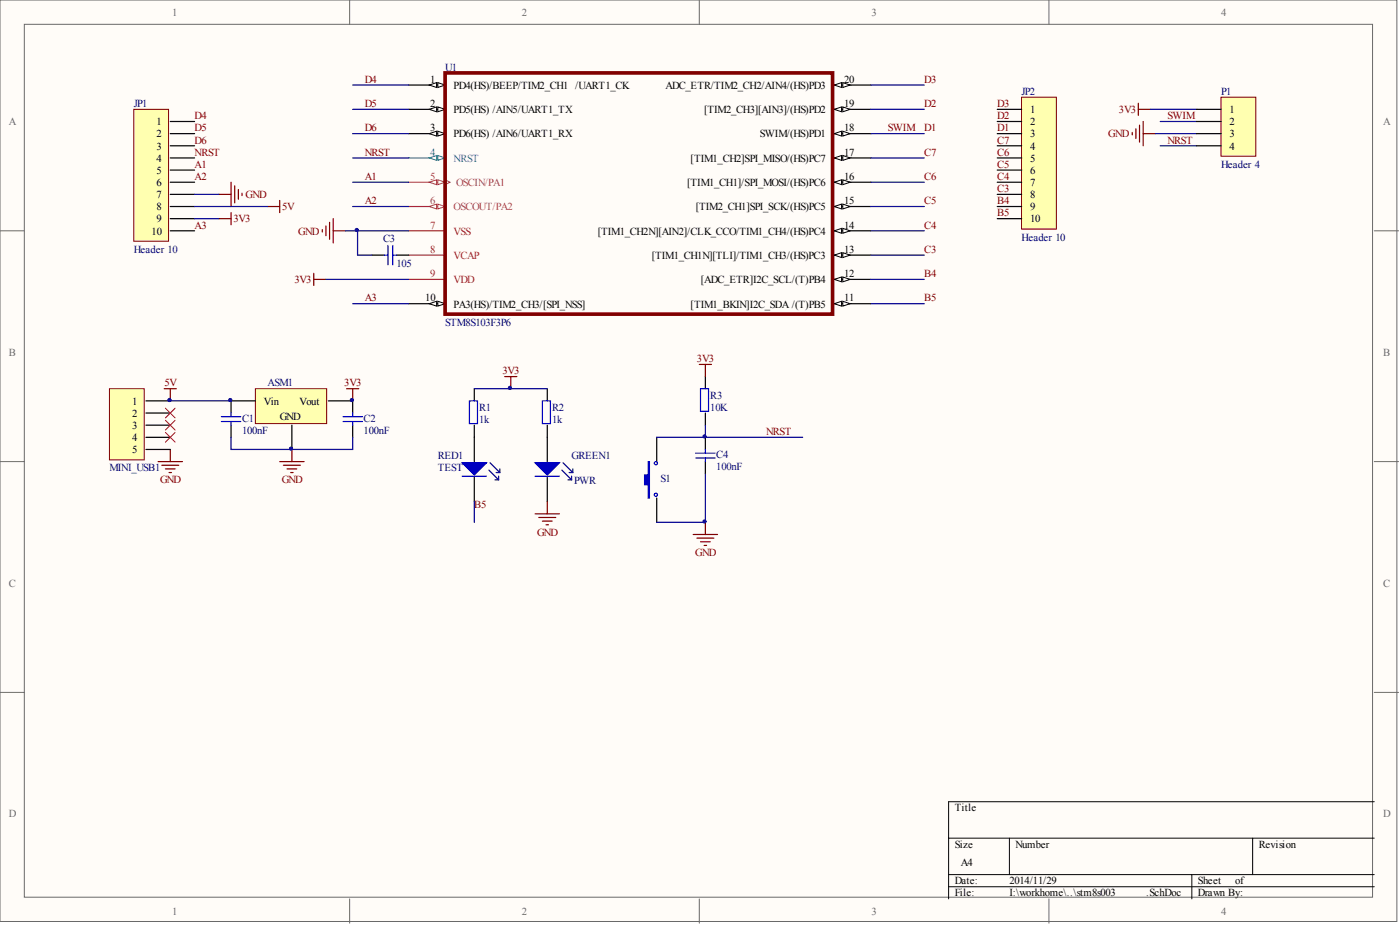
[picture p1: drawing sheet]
<svg xmlns="http://www.w3.org/2000/svg" width="292mm" height="193mm" viewBox="0 0 292 193" stroke-linecap="round" stroke-linejoin="round" font-family="sans-serif">
<g fill="#fffcf8" stroke="#696969" stroke-width=".21">
<path d="M0 0h291.4v192.2h-291.4z"/>
<path d="M5.1 5.1h281.3v182.1h-281.3z"/>
</g>
<path d="M73 0v5.1M145.9 0v5.1M218.9 0v5.1M0 48.2h5.1M286.7 48.2h5.1M0 96.3h5.1M286.7 96.3h5.1M0 144.4h5.1M286.7 144.4h5.1M73 187.5v5.1M145.9 187.5v5.1M218.9 187.5v5.1" fill="none" stroke="#696969" stroke-width=".21"/>
<path d="M197.9 174.9h88.8M210.6 174.9v7.6M261.4 174.9v7.6M286.7 167.3h-88.8v20.2M197.9 182.5h88.8M197.9 185h88.8M248.7 182.5v5" fill="none" stroke="#000" stroke-width=".21"/>
<path d="M85.3 17.7h7.6" fill="none" stroke="#000" stroke-width=".25"/>
<g fill="#fffcf8" stroke="#000" stroke-width=".21">
<path d="M91.3 17.2l1.6 .5-1.6 .6z"/>
<path d="M89.6 17.7l1.5-.5v1.1z"/>
</g>
<path d="M85.3 22.8h7.6" fill="none" stroke="#000" stroke-width=".25"/>
<g fill="#fffcf8" stroke="#000" stroke-width=".21">
<path d="M91.3 22.3l1.6 .5-1.6 .5z"/>
<path d="M89.6 22.8l1.5-.5v1z"/>
</g>
<path d="M85.3 27.9h7.6" fill="none" stroke="#000" stroke-width=".25"/>
<g fill="#fffcf8" stroke="#000" stroke-width=".21">
<path d="M91.3 27.4l1.6 .5-1.6 .5z"/>
<path d="M89.6 27.9l1.5-.5v1z"/>
</g>
<path d="M85.3 32.9h7.6" fill="none" stroke="#009cca" stroke-width=".25"/>
<g fill="#fffcf8" stroke="#009cca" stroke-width=".21">
<path d="M91.3 32.4l1.6 .5-1.6 .6z"/>
<path d="M89.6 32.9l1.5-.5v1.1z"/>
</g>
<path d="M85.3 38h7.6" fill="none" stroke="#c5008e" stroke-width=".25"/>
<path d="M92.9 37.5l1 .5-1 .5" fill="none" stroke="#c5008e" stroke-width=".21"/>
<g fill="#fffcf8" stroke="#c5008e" stroke-width=".21">
<path d="M91.3 37.5l1.6 .5-1.6 .5z"/>
<path d="M89.6 38l1.5-.5v1z"/>
</g>
<path d="M85.3 43.1h7.6" fill="none" stroke="#c5008e" stroke-width=".25"/>
<g fill="#fffcf8" stroke="#c5008e" stroke-width=".21">
<path d="M91.3 42.6l1.6 .5-1.6 .5z"/>
<path d="M89.6 43.1l1.5-.5v1z"/>
</g>
<path d="M85.3 48.2h7.6M85.3 53.2h7.6M85.3 58.3h7.6" fill="none" stroke="#ee0e22" stroke-width=".25"/>
<path d="M85.3 63.4h7.6" fill="none" stroke="#000" stroke-width=".25"/>
<g fill="#fffcf8" stroke="#000" stroke-width=".21">
<path d="M91.3 62.8l1.6 .6-1.6 .5z"/>
<path d="M89.6 63.4l1.5-.6v1.1z"/>
</g>
<path d="M174.1 17.7h7.6" fill="none" stroke="#000" stroke-width=".25"/>
<g fill="#fffcf8" stroke="#000" stroke-width=".21">
<path d="M174.1 17.7l1.5-.5v1.1z"/>
<path d="M175.8 17.2l1.6 .5-1.6 .6z"/>
</g>
<path d="M174.1 22.8h7.6" fill="none" stroke="#000" stroke-width=".25"/>
<g fill="#fffcf8" stroke="#000" stroke-width=".21">
<path d="M174.1 22.8l1.5-.5v1z"/>
<path d="M175.8 22.3l1.6 .5-1.6 .5z"/>
</g>
<path d="M174.1 27.9h7.6" fill="none" stroke="#000" stroke-width=".25"/>
<g fill="#fffcf8" stroke="#000" stroke-width=".21">
<path d="M174.1 27.9l1.5-.5v1z"/>
<path d="M175.8 27.4l1.6 .5-1.6 .5z"/>
</g>
<path d="M174.1 32.9h7.6" fill="none" stroke="#000" stroke-width=".25"/>
<g fill="#fffcf8" stroke="#000" stroke-width=".21">
<path d="M174.1 32.9l1.5-.5v1.1z"/>
<path d="M175.8 32.4l1.6 .5-1.6 .6z"/>
</g>
<path d="M174.1 38h7.6" fill="none" stroke="#000" stroke-width=".25"/>
<g fill="#fffcf8" stroke="#000" stroke-width=".21">
<path d="M174.1 38l1.5-.5v1z"/>
<path d="M175.8 37.5l1.6 .5-1.6 .5z"/>
</g>
<path d="M174.1 43.1h7.6" fill="none" stroke="#000" stroke-width=".25"/>
<g fill="#fffcf8" stroke="#000" stroke-width=".21">
<path d="M174.1 43.1l1.5-.5v1z"/>
<path d="M175.8 42.6l1.6 .5-1.6 .5z"/>
</g>
<path d="M174.1 48.2h7.6" fill="none" stroke="#000" stroke-width=".25"/>
<g fill="#fffcf8" stroke="#000" stroke-width=".21">
<path d="M174.1 48.2l1.5-.6v1.1z"/>
<path d="M175.8 47.6l1.6 .6-1.6 .5z"/>
</g>
<path d="M174.1 53.2h7.6" fill="none" stroke="#000" stroke-width=".25"/>
<g fill="#fffcf8" stroke="#000" stroke-width=".21">
<path d="M174.1 53.2l1.5-.5v1z"/>
<path d="M175.8 52.7l1.6 .5-1.6 .5z"/>
</g>
<path d="M174.1 58.3h7.6" fill="none" stroke="#000" stroke-width=".25"/>
<g fill="#fffcf8" stroke="#000" stroke-width=".21">
<path d="M174.1 58.3l1.5-.5v1z"/>
<path d="M175.8 57.8l1.6 .5-1.6 .5z"/>
</g>
<path d="M174.1 63.4h7.6" fill="none" stroke="#000" stroke-width=".25"/>
<g fill="#fffcf8" stroke="#000" stroke-width=".21">
<path d="M174.1 63.4l1.5-.6v1.1z"/>
<path d="M175.8 62.8l1.6 .6-1.6 .5z"/>
</g>
<path d="M92.9 15.2h80.8v50.3h-80.8z" fill="none" stroke="#800000" stroke-width=".76"/>
<g fill="none" stroke="#000080" stroke-width=".25">
<path d="M73.6 17.7h11.7M181.7 17.7h11.1M73.6 22.8h11.7M73.6 32.9h11.7M73.6 38h11.7M73.6 27.9h11.7M181.7 22.8h11.1M181.7 32.9h11.1M181.7 38h11.1M181.7 27.9h11.1M68 58.3h17.3M72.1 48.2h13.2"/>
<path d="M73.6 43.1h11.7M74.6 48.2v5h3M181.7 43.1h11.1M181.7 53.2h11.1M181.7 48.2h11.1M181.7 58.3h11.1M73.6 63.4h11.7M181.7 63.4h11.1"/>
</g>
<path d="M77.6 53.2h2.6M82.7 53.2h2.6" fill="none" stroke="#000" stroke-width=".25"/>
<path d="M80.2 53.2h.7M80.9 51.2v4M82 51.2v4M82 53.2h.7" fill="none" stroke="#00f" stroke-width=".25"/>
<path d="M65.5 57v2.6M65.5 58.3h2.5M67.2 47.9v.5M68 47.1v2.1M68.8 46.4v3.5M69.5 45.6v5.1M69.5 48.2h2.6M33 96.3h5.1M33.7 97.1h3.6M34.5 97.8h2M35.3 98.6h.5M35.5 93.8v2.5" fill="none" stroke="#800000" stroke-width=".25"/>
<path d="M22.8 81.1h7.3v14.8h-7.3z" fill="#ffffb0" stroke="#800000" stroke-width=".21"/>
<g fill="none" stroke="#000" stroke-width=".25">
<path d="M147.2 78.6v2.5M30.4 83.6h5.1M30.4 86.2h5.1M30.4 88.7h5.1M30.4 91.2h5.1M30.4 93.8h5.1M99 81.1v2.5M99 88.7v7.6M99 99.6v5.1M114.2 81.1v2.5M114.2 88.7v7.6M114.2 99.6v5.1"/>
<path d="M137 91.2v5.1M147.2 86.2v2.5M147.2 91.2v2.6M147.2 96.3v2.5M137 103.9v5.1"/>
</g>
<g fill="none" stroke="#00f" stroke-width=".25">
<path d="M96.4 99.3h5.1M97.9 83.6h1.7v4.8h-1.7zM111.6 99.3h5.1M113.2 83.6h1.6v4.8h-1.6zM145.1 94.5h4.1M145.1 95.5h4.1M146.2 81.1h1.6v4.7h-1.6zM147.2 93.8v.7M147.2 95.5v.8"/>
<circle cx="136.8" cy="96.6" r=".33"/>
<circle cx="136.8" cy="103.2" r=".33"/>
</g>
<g fill="#00f" stroke="#00f" stroke-width=".25">
<path d="M96.4 96.6h5.1l-2.5 2.5z"/>
<path d="M111.6 96.6h5.1l-2.5 2.5z"/>
<path d="M135.2 96.3h.3v7.6h-.3v-2.8h-.7v-2h.7z" fill-rule="evenodd"/>
</g>
<path d="M102 98.1l2 2M102.3 96.6l2 2M104 99.3v.8h-.7M104.3 97.8v.8h-.8M117.2 98.1l2.1 2M117.5 96.6l2 2M119.3 99.3v.8h-.8M119.5 97.8v.8h-.7" fill="none" stroke="#0c0087" stroke-width=".25"/>
<path d="M53.3 81.1h14.9v7.3h-14.9z" fill="#ffffb0" stroke="#800000" stroke-width=".21"/>
<path d="M48.2 83.6h5.1M60.9 88.7v5.1M68.5 83.6h5.1v2.6M73.6 88.7v2.5" fill="none" stroke="#000" stroke-width=".25"/>
<path d="M34.5 85.1l2 2.1M34.5 87.7l2 2M34.5 90.2l2 2M36.5 85.1l-2 2.1M36.5 87.7l-2 2M36.5 90.2l-2 2" fill="none" stroke="#f00" stroke-width=".21"/>
<path d="M240 22.8h9.7M241.1 27.9h8.6M242.1 30.4h7.6M242.1 25.3h7.6M35.5 83.6h12.7M147.2 88.7v2.5h-10.2M147.2 98.8v10.2h-10.2" fill="none" stroke="#000080" stroke-width=".25"/>
<g fill="none" stroke="#800000" stroke-width=".25">
<path d="M236.2 27.6v.5M237 26.9v2M237.5 21.5v2.6M237.5 22.8h2.5M237.8 26.1v3.6M238.5 25.3v5.1M238.5 27.9h2.6M145.9 76h2.5M147.2 76v2.6M34.3 81.1h2.5M35.5 81.1v2.5M58.4 96.3h5"/>
<path d="M59.1 97.1h3.6M59.9 97.8h2M60.6 98.6h.6M60.9 93.8v2.5M72.3 81.1h2.6M73.6 81.1v2.5M144.6 111.5h5.1M145.4 112.3h3.5M146.2 113h2M146.9 113.8h.5M147.2 109v2.5"/>
</g>
<path d="M71.6 86.9h4M71.6 87.9h4M73.6 86.2v.7M73.6 87.9v.8" fill="none" stroke="#00f" stroke-width=".25"/>
<path d="M254.8 20.3h7.2v12.3h-7.2z" fill="#ffffb0" stroke="#800000" stroke-width=".21"/>
<path d="M249.7 22.8h5.1M249.7 25.3h5.1M249.7 27.9h5.1M249.7 30.4h5.1" fill="none" stroke="#000" stroke-width=".25"/>
<path d="M105.3 78.6h2.5M106.6 78.6v2.5M111.6 107.2h5.1M112.4 108h3.6M113.2 108.7h2M113.9 109.5h.5M114.2 104.7v2.5" fill="none" stroke="#800000" stroke-width=".25"/>
<path d="M99 81.1h15.2M99 104.7v4.3" fill="none" stroke="#000080" stroke-width=".25"/>
<path d="M27.9 22.8h7.3v27.5h-7.3z" fill="#ffffb0" stroke="#800000" stroke-width=".21"/>
<path d="M35.5 25.3h5.1M35.5 27.9h5.1M35.5 30.4h5.1M35.5 32.9h5.1M35.5 35.5h5.1M35.5 38h5.1M35.5 40.5h5.1M35.5 43.1h5.1M35.5 45.6h5.1M35.5 48.2h5.1" fill="none" stroke="#000" stroke-width=".25"/>
<path d="M213.1 20.3h7.3v27.5h-7.3z" fill="#ffffb0" stroke="#800000" stroke-width=".21"/>
<path d="M208.1 22.8h5M208.1 25.3h5M208.1 27.9h5M208.1 30.4h5M208.1 32.9h5M208.1 35.5h5M208.1 38h5M208.1 40.5h5M208.1 43.1h5M208.1 45.6h5M48.2 83.6v2.6M48.2 88.7v2.5" fill="none" stroke="#000" stroke-width=".25"/>
<path d="M48.2 38v5.1M49 38.8v3.5M49.7 39.5v2.1M45.7 40.5h2.5M45.7 45.6h2.5M48.2 44.4v2.5M50.5 40.3v.5M55.8 43.1h2.6M58.4 41.8v2.6" fill="none" stroke="#800000" stroke-width=".25"/>
<path d="M40.6 40.5h5.1M40.6 43.1h15.2M40.6 45.6h5.1M48.2 91.2v2.6h25.4v-2.6M147.2 91.2h20.3" fill="none" stroke="#000080" stroke-width=".25"/>
<path d="M46.2 86.9h4M46.2 87.9h4M48.2 86.2v.7M48.2 87.9v.8" fill="none" stroke="#00f" stroke-width=".25"/>
<g fill="#000080" stroke="#000080" stroke-width=".21">
<circle cx="35.3" cy="83.5" r=".33"/>
<circle cx="48" cy="83.5" r=".33"/>
<circle cx="60.7" cy="93.6" r=".33"/>
<circle cx="73.4" cy="83.5" r=".33"/>
<circle cx="74.4" cy="48" r=".33"/>
<circle cx="106.4" cy="80.9" r=".33"/>
<circle cx="147" cy="108.8" r=".33"/>
<circle cx="147" cy="91.1" r=".33"/>
</g>
<g font-size="2.2" fill="#696969">
<text x="36" y="3.3">1</text>
<text x="108.9" y="3.3">2</text>
<text x="181.9" y="3.3">3</text>
<text x="254.8" y="3.3">4</text>
<text x="1.8" y="26.1">A</text>
<text x="288.6" y="26.1">A</text>
<text x="1.8" y="74.2">B</text>
<text x="288.6" y="74.2">B</text>
<text x="1.8" y="122.4">C</text>
<text x="288.6" y="122.4">C</text>
<text x="1.8" y="170.5">D</text>
<text x="288.6" y="170.5">D</text>
<text x="36" y="190.8">1</text>
<text x="108.9" y="190.8">2</text>
<text x="181.9" y="190.8">3</text>
<text x="254.8" y="190.8">4</text>
</g>
<g font-size="2.2" fill="#800000">
<text x="76.1" y="17.3">D4</text>
<text x="192.8" y="17.3">D3</text>
<text x="76.1" y="22.3">D5</text>
<text x="192.8" y="22.3">D2</text>
<text x="208.1" y="22.3">D3</text>
<text x="233.5" y="23.6">3V3</text>
<text x="40.6" y="24.9">D4</text>
<text x="40.6" y="27.4">D5</text>
<text x="40.6" y="29.9">D6</text>
<text x="76.1" y="27.4">D6</text>
<text x="185.2" y="27.4">SWIM</text>
<text x="192.8" y="27.4">D1</text>
<text x="208.1" y="27.4">D1</text>
<text x="208.1" y="24.9">D2</text>
<text x="208.1" y="29.9">C7</text>
<text x="231.2" y="28.7">GND</text>
<text x="243.6" y="29.9">NRST</text>
<text x="243.6" y="24.9">SWIM</text>
<text x="40.6" y="32.5">NRST</text>
<text x="40.6" y="35">A1</text>
<text x="76.1" y="32.5">NRST</text>
<text x="192.8" y="32.5">C7</text>
<text x="208.1" y="35">C5</text>
<text x="208.1" y="32.5">C6</text>
<text x="40.6" y="37.5">A2</text>
<text x="51.3" y="41.3">GND</text>
<text x="76.1" y="37.5">A1</text>
<text x="192.8" y="37.5">C6</text>
<text x="208.1" y="40.1">C3</text>
<text x="208.1" y="37.5">C4</text>
<text x="40.6" y="47.7">A3</text>
<text x="48.7" y="46.4">3V3</text>
<text x="58.9" y="43.9">5V</text>
<text x="76.1" y="42.6">A2</text>
<text x="192.8" y="47.7">C4</text>
<text x="192.8" y="42.6">C5</text>
<text x="208.1" y="42.6">B4</text>
<text x="208.1" y="45.1">B5</text>
<text x="62.2" y="48.9">GND</text>
<text x="192.8" y="52.7">C3</text>
<text x="61.4" y="59.1">3V3</text>
<text x="192.8" y="57.8">B4</text>
<text x="76.1" y="62.9">A3</text>
<text x="192.8" y="62.9">B5</text>
<text x="145.4" y="75.6">3V3</text>
<text x="34.3" y="80.6">5V</text>
<text x="71.8" y="80.6">3V3</text>
<text x="104.8" y="78.1">3V3</text>
<text x="159.9" y="90.8">NRST</text>
<text x="33.4" y="100.8">GND</text>
<text x="58.8" y="100.8">GND</text>
<text x="99" y="106">B5</text>
<text x="112.1" y="111.7">GND</text>
<text x="145.1" y="116">GND</text>
</g>
<g font-size="2.2">
<text x="89.8" y="17.3">1</text>
<text x="176.1" y="17.3">20</text>
<text x="89.8" y="22.3">2</text>
<text x="94.6" y="18.5">PD4(HS)/BEEP/TIM2_CH1 /UART1_CK</text>
<text x="94.6" y="23.6">PD5(HS) /AIN5/UART1_TX</text>
<text x="138.8" y="18.5">ADC_ETR/TIM2_CH2/AIN4/(HS)PD3</text>
<text x="146.9" y="23.6">[TIM2_CH3][AIN3]/(HS)PD2</text>
<text x="176.1" y="22.3">19</text>
<text x="214.9" y="23.6">1</text>
<text x="256.5" y="23.6">1</text>
<text x="32.7" y="26.1">1</text>
<text x="32.7" y="28.7">2</text>
<text x="89.8" y="27.4">3</text>
<text x="94.6" y="28.7">PD6(HS) /AIN6/UART1_RX</text>
<text x="158.5" y="28.7">SWIM/(HS)PD1</text>
<text x="176.1" y="27.4">18</text>
<text x="214.9" y="26.1">2</text>
<text x="214.9" y="28.7">3</text>
<text x="256.5" y="26.1">2</text>
<text x="256.5" y="28.7">3</text>
<text x="32.7" y="31.2">3</text>
<text x="32.7" y="33.7">4</text>
<text x="144.1" y="33.7">[TIM1_CH2]SPI_MISO/(HS)PC7</text>
<text x="176.1" y="32.5">17</text>
<text x="214.9" y="31.2">4</text>
<text x="214.9" y="33.7">5</text>
<text x="256.5" y="31.2">4</text>
<text x="32.7" y="36.3">5</text>
<text x="32.7" y="38.8">6</text>
<text x="32.7" y="41.3">7</text>
<text x="143.4" y="38.8">[TIM1_CH1]/SPI_MOSI/(HS)PC6</text>
<text x="176.1" y="37.5">16</text>
<text x="214.9" y="36.3">6</text>
<text x="214.9" y="38.8">7</text>
<text x="214.9" y="41.3">8</text>
<text x="32.7" y="43.9">8</text>
<text x="32.7" y="46.4">9</text>
<text x="145.2" y="43.9">[TIM2_CH1]SPI_SCK/(HS)PC5</text>
<text x="176.1" y="42.6">15</text>
<text x="176.1" y="47.7">14</text>
<text x="214.9" y="43.9">9</text>
<text x="214.9" y="46.4">10</text>
<text x="31.6" y="48.9">10</text>
<text x="124.7" y="48.9">[TIM1_CH2N][AIN2]/CLK_CCO/TIM1_CH4/(HS)PC4</text>
<text x="176.1" y="52.7">13</text>
<text x="136" y="54">[TIM1_CH1N][TLI]/TIM1_CH3/(HS)PC3</text>
<text x="146.2" y="59.1">[ADC_ETR]I2C_SCL/(T)PB4</text>
<text x="176.1" y="57.8">12</text>
<text x="88.7" y="62.9">10</text>
<text x="94.6" y="64.2">PA3(HS)/TIM2_CH3/[SPI_NSS]</text>
<text x="144.1" y="64.2">[TIM1_BKIN]I2C_SDA /(T)PB5</text>
<text x="176.1" y="62.9">11</text>
<text x="27.6" y="84.4">1</text>
<text x="27.6" y="87">2</text>
<text x="27.6" y="89.5">3</text>
<text x="55.1" y="84.4">Vin</text>
<text x="58.4" y="87.7">GND</text>
<text x="62.5" y="84.4">Vout</text>
<text x="27.6" y="92">4</text>
<text x="27.6" y="94.6">5</text>
<text x="199.2" y="169.2">Title</text>
<text x="199.2" y="176.8">Size</text>
<text x="211.9" y="176.8">Number</text>
<text x="262.6" y="176.8">Revision</text>
<text x="199.2" y="184.4">Date:</text>
<text x="200.5" y="180.6">A4</text>
<text x="210.6" y="184.4">2014/11/29</text>
<text x="249.9" y="184.4">Sheet</text>
<text x="257.7" y="184.4">of</text>
<text x="199.2" y="187">File:</text>
<text x="210.6" y="187">I:\workhome\..\stm8s003</text>
<text x="239.1" y="187">.SchDoc</text>
<text x="249.9" y="187">Drawn By:</text>
</g>
<g font-size="2.2" fill="#000080">
<text x="92.9" y="14.7">U1</text>
<text x="27.9" y="22.3">JP1</text>
<text x="213.1" y="19.8">JP2</text>
<text x="254.8" y="19.8">P1</text>
<text x="254.8" y="35">Header 4</text>
<text x="27.9" y="52.7">Header 10</text>
<text x="79.9" y="50.5">C3</text>
<text x="213.1" y="50.2">Header 10</text>
<text x="82.7" y="55.8">105</text>
<text x="92.9" y="68">STM8S103F3P6</text>
<text x="55.8" y="80.6">ASM1</text>
<text x="148.2" y="83.2">R3</text>
<text x="50.5" y="88">C1</text>
<text x="75.9" y="88">C2</text>
<text x="100" y="88.2">1k</text>
<text x="100" y="85.7">R1</text>
<text x="115.2" y="88.2">1k</text>
<text x="115.2" y="85.7">R2</text>
<text x="148.2" y="85.7">10K</text>
<text x="50.5" y="90.5">100nF</text>
<text x="75.9" y="90.5">100nF</text>
<text x="91.3" y="95.8">RED1</text>
<text x="119.3" y="95.8">GREEN1</text>
<text x="149.5" y="95.6">C4</text>
<text x="22.8" y="98.4">MINI_USB1</text>
<text x="91.3" y="98.4">TEST</text>
<text x="119.8" y="100.9">PWR</text>
<text x="137.8" y="100.6">S1</text>
<text x="149.5" y="98.1">100nF</text>
</g>
<g font-size="2.2" fill="#009cca">
<text x="89.8" y="32.5">4</text>
<text x="94.6" y="33.7">NRST</text>
</g>
<g font-size="2.2" fill="#c5008e">
<text x="89.8" y="37.5">5</text>
<text x="95.2" y="38.8">OSCIN/PA1</text>
<text x="89.8" y="42.6">6</text>
<text x="94.6" y="43.9">OSCOUT/PA2</text>
</g>
<g font-size="2.2" fill="#ee0e22">
<text x="89.8" y="47.7">7</text>
<text x="89.8" y="52.7">8</text>
<text x="94.6" y="48.9">VSS</text>
<text x="89.8" y="57.8">9</text>
<text x="94.6" y="54">VCAP</text>
<text x="94.6" y="59.1">VDD</text>
</g>
</svg>
